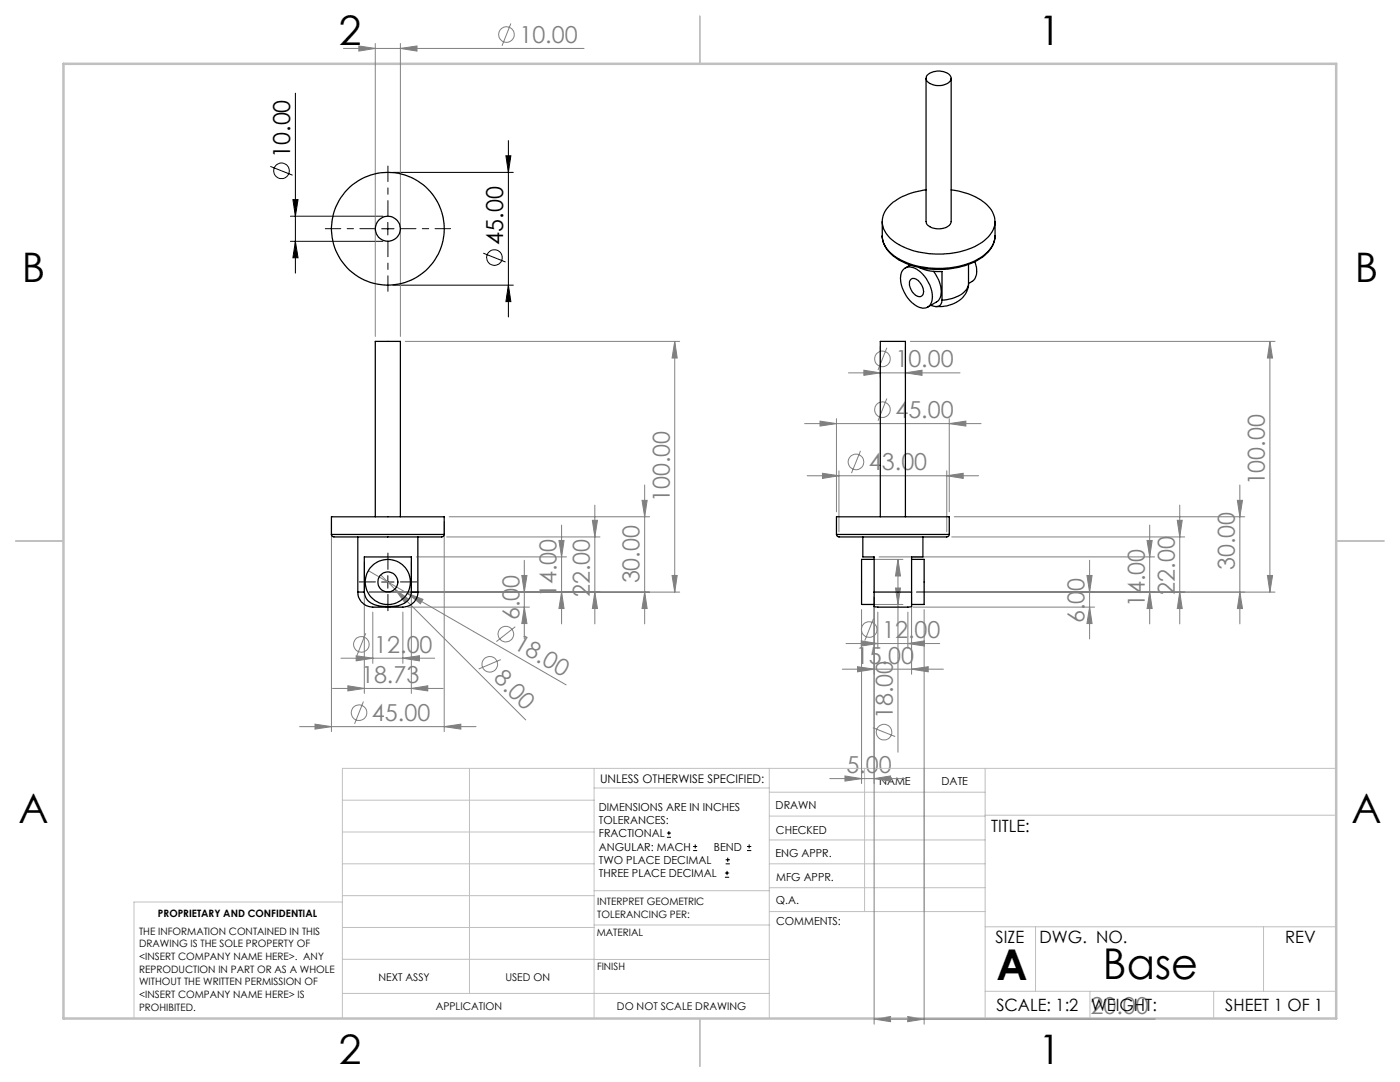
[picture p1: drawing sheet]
<svg xmlns="http://www.w3.org/2000/svg" width="279mm" height="216mm" viewBox="0 0 279 216" stroke-linecap="round" stroke-linejoin="round" font-family="sans-serif">
<g fill="none" stroke="#808080" stroke-width=".2">
<path d="M68.5 9.7h48.1M71.6 9.2l3.3 .5-3.3 .5zM74.9 8.7v58.4M79.9 9.7l3.3-.5v1zM79.9 8.7v58.4M102 4.7l-1.8 4.4M80.9 68.1h54.7M134.7 68.1v50M134.7 68.1l.4 3.3h-1zM169.3 74.4h22.3M172.4 73.9l3.3 .5-3.3 .5zM175.7 69.1v6.3"/>
<path d="M177 69.4l-1.8 4.4M177 79.5l-1.8 4.5M180.7 74.4l3.3-.5v1zM180.7 69.1v6.3M181.7 68.1h72.8M253.4 68.1v50M253.4 68.1l.6 3.3h-1.1zM128.1 99.8h1.1l-.5 3.3zM128.7 96.8v27.7M160.6 84.5h35.2M161.1 94.9h34.2M163.7 84l3.2 .5-3.2 .5z"/>
<path d="M164.1 94.4l3.3 .5-3.3 .6zM166.9 83.5v18.6M167.4 93.9v12.2M171.7 90l-1.8 4.4M188.9 94.9l3.3-.5v1.1zM188.9 93.9v12.2M189.4 84.5l3.4-.5v1zM189.4 83.5v18.6M246.9 99.8h1.1l-.6 3.3zM247.4 96.8v27.7M66.1 104.1v41.9M72.7 112.1v26.3"/>
<path d="M73.5 113.9l39.5 22.8M73.7 118.1h61.9M76 114.7l28.9 29M78.8 117.5l2.7 2-.7 .7zM81.3 118.4l3.1 1.2-.5 .9zM82.1 112.1v26.3M83.1 111.1h30M88.7 104.1v41.9M89.1 107.1h30.6M89.6 103.1h40M104.1 114.8h1.1l-.6 3.3zM104.6 111.8v15.7"/>
<path d="M111.5 107.8h1.1l-.5 3.3zM112.1 104.8v19.7M112.1 118.1l.5 3.3h-1.1zM118.2 103.8h1l-.5 3.3zM118.7 100.8v23.7M118.7 118.1l.5 3.3h-1zM128.7 118.1l.5 3.3h-1.1zM134.1 114.8h1l-.4 3.3zM172.9 111.6h7.3M174.4 119.1v85.3M175.4 111.1h55M178.7 117.3h1l-.5 3.3z"/>
<path d="M179.2 111.6l.5 3.3h-1zM179.2 111.6v38.5M181.9 119.1v15.4M183 118.1h71.5M189.9 107.1h46.5M190.4 103.1h58M216.9 114.8h1l-.4 3.3zM217.5 111.8v15.7M228.9 107.8h1l-.5 3.3zM229.4 104.8v19.7M229.4 118.1l.5 3.3h-1zM234.9 103.8h1l-.5 3.3z"/>
<path d="M235.4 100.8v23.7M235.4 118.1l.5 3.3h-1zM247.4 118.1l.6 3.3h-1.1zM252.9 114.8h1.1l-.6 3.3zM66.4 137.4h22M68.1 131.3h18.6M69.4 136.8l3.3 .6-3.3 .5zM71.1 130.8l3.3 .5-3.3 .6zM72.5 140l-1.7 4.4M73 126.4l-1.8 4.4M74.4 122.1v10.3M80.4 131.3l3.3-.5v1.1z"/>
<path d="M80.4 122.1v10.3M81.4 121.1h24.3M82.1 137.4l3.3-.6v1.1zM99.9 131.6l-4.4 1.9M102.8 125.1l-3.7 2.9M104.6 121.1l.6 3.3h-1.1zM168.1 133.5h20.2M168.8 128.4h18.7M171.1 133l3.3 .5-3.3 .6zM171.9 127.9l3.3 .5-3.3 .5zM171.9 121.6v34.8M172.9 120.6h7.3"/>
<path d="M174.3 123.4l-1.7 4.4M175.2 122.1v7.3M181.2 128.4l3.3-.5v1zM181.2 122.1v7.3M181.9 133.5l3.3-.5v1.1zM182.2 121.1h36.2M184.4 121.6v82.8M217.5 121.1l.4 3.3h-1zM59.8 145h35.2M62.9 144.5l3.2 .5-3.2 .5zM88.7 145l3.3-.5v1zM165.6 155.4h15.2"/>
<path d="M168.6 154.8l3.3 .6-3.3 .5zM174.2 145.2l4.4 1.8M174.4 155.4l3.3-.6v1.1zM174.4 203.3l3.3-.5v1.1zM174.4 203.3h56.1M181.2 202.8l3.2 .5-3.2 .6z"/>
<circle cx="101.1" cy="6.9" r="1.55"/>
<circle cx="176.1" cy="71.6" r="1.55"/>
<circle cx="170.8" cy="92.2" r="1.55"/>
<circle cx="176.1" cy="81.8" r="1.56"/>
<circle cx="72.1" cy="128.6" r="1.55"/>
<circle cx="97.7" cy="132.6" r="1.57"/>
<circle cx="101" cy="126.5" r="1.55"/>
<circle cx="173.5" cy="125.6" r="1.55"/>
<circle cx="71.6" cy="142.2" r="1.56"/>
<circle cx="176.4" cy="146.1" r="1.56"/>
</g>
<g fill="none" stroke="#000" stroke-width=".2">
<path d="M58.9 18.6v35.9M53.9 33.2l4.5 1.8M58.5 39.8h1l-.6 3.3zM78.4 34.4h24M101 31.1h1l-.5 3.3zM101.5 28v35.3M58 48.2h18.4M58 43.1h18.4M58.9 48.2l.6 3.2h-1zM76.2 45.6h2.4M77.4 44.4v2.5M78.4 56.9h24"/>
<path d="M96.4 50.5l4.5 1.8M101.5 56.9l.5 3.3h-1zM76.2 116.1h2.4M77.4 114.9v2.5M133.1 167.1h.8M133.1 166.2h.8M133.5 165.8v.9M138.3 169.7h.8M138.3 168.9h.8M138.7 168.5v.8M144.7 175h.8M144.7 174.2h.8"/>
<path d="M144.8 172.4h.9M144.8 171.6h.9M145.1 173.8v.8M145.2 171.1v.9M149.1 169.7h.8M149.1 168.9h.8M149.5 168.5v.8"/>
<circle cx="56.2" cy="34.1" r="1.56"/>
<circle cx="98.7" cy="51.4" r="1.56"/>
</g>
<path d="M74.9 116.1h-3.2M77.4 113.6v-3.2M77.4 118.6v3.3M79.9 116.1h3.3" fill="none" stroke="#000" stroke-width=".2" stroke-dasharray="15.2 1.3 1.3 1.3"/>
<path d="M74.9 45.6h-10M77.4 43.1v-10M77.4 48.1v10M79.9 45.6h10" fill="none" stroke="#000" stroke-width=".2" stroke-dasharray="15.2 1.3 1.3 1.3" stroke-dashoffset="12.1"/>
<g fill="none" stroke="#c0c0c0" stroke-width=".2">
<path d="M68.3 159.7h50.3M93.7 153.3v44.9M118.6 153.3v49.9M118.6 157.2h34.9M153.5 153.3v49.9M153.5 158.1h43.1M172.5 153.3v28.6M184.4 153.3v28.6M196.6 153.3v49.9M266.7 153.3h-198.4v49.9M68.3 178.7h50.3M68.3 172.4h50.3"/>
<path d="M68.3 166h50.3M68.3 180h-41.6v23.2M118.6 177.7h35M153.5 167.6h43.1M153.5 162.8h43.1M153.5 172.4h43.1M153.5 177.1h43.1M196.6 162.7h70.1M68.3 198.2h85.2M68.3 191.4l85.2 .1M68.3 185.1h50.3M118.6 184.6h35"/>
<path d="M153.6 181.9h43M196.6 197.8h70.1M196.6 184.9h70.1M206.7 184.9v12.9M217.5 197.8v5.4M242.2 197.8v5.4M252.2 184.9v12.9"/>
</g>
<path d="M139.7 3.2v9.5M3.1 107.9h9.6M266.7 107.9h9.5M139.7 203.2v9.6" fill="none" stroke="#c0c0c0" stroke-width=".25"/>
<path d="M12.7 12.7h254v190.5h-254z" fill="none" stroke="#c0c0c0" stroke-width=".5"/>
<path d="M101.5 56.9l.5 3.3h-1zM101 31.1h1l-.5 3.3zM58.9 48.2l.6 3.2h-1zM58.5 39.8h1l-.6 3.3z" fill="#000"/>
<g fill="#808080">
<path d="M78.8 117.5l2.7 2-.7 .7z"/>
<path d="M81.3 118.4l3.1 1.2-.5 .9z"/>
<path d="M79.9 9.7l3.3-.5v1zM71.6 9.2l3.3 .5-3.3 .5zM80.4 131.3l3.3-.5v1.1zM71.1 130.8l3.3 .5-3.3 .6zM88.7 145l3.3-.5v1zM62.9 144.5l3.2 .5-3.2 .5zM174.4 155.4l3.3-.6v1.1zM168.6 154.8l3.3 .6-3.3 .5zM181.2 128.4l3.3-.5v1zM171.9 127.9l3.3 .5-3.3 .5z"/>
<path d="M69.4 136.8l3.3 .6-3.3 .5zM82.1 137.4l3.3-.6v1.1zM174.4 203.3l3.3-.5v1.1zM181.2 202.8l3.2 .5-3.2 .6zM172.4 73.9l3.3 .5-3.3 .5zM180.7 74.4l3.3-.5v1zM164.1 94.4l3.3 .5-3.3 .6zM188.9 94.9l3.3-.5v1.1zM163.7 84l3.2 .5-3.2 .5zM189.4 84.5l3.4-.5v1z"/>
<path d="M229.4 118.1l.5 3.3h-1zM228.9 107.8h1l-.5 3.3zM252.9 114.8h1.1l-.6 3.3zM253.4 68.1l.6 3.3h-1.1z"/>
<path d="M112.1 118.1l.5 3.3h-1.1zM111.5 107.8h1.1l-.5 3.3zM118.7 118.1l.5 3.3h-1zM118.2 103.8h1l-.5 3.3zM128.7 118.1l.5 3.3h-1.1zM128.1 99.8h1.1l-.5 3.3zM134.1 114.8h1l-.4 3.3zM134.7 68.1l.4 3.3h-1zM235.4 118.1l.5 3.3h-1zM234.9 103.8h1l-.5 3.3zM247.4 118.1l.6 3.3h-1.1zM246.9 99.8h1.1l-.6 3.3z"/>
<path d="M216.9 114.8h1l-.4 3.3zM217.5 121.1l.4 3.3h-1z"/>
<path d="M104.1 114.8h1.1l-.6 3.3zM104.6 121.1l.6 3.3h-1.1zM179.2 111.6l.5 3.3h-1zM178.7 117.3h1l-.5 3.3z"/>
<path d="M171.1 133l3.3 .5-3.3 .6zM181.9 133.5l3.3-.5v1.1z"/>
</g>
<g fill="none" stroke="#000" stroke-width=".25">
<path d="M184.8 15.6v28.6a2.22 2.22 0 0 0 2.5 1.4 2.22 2.22 0 0 0 2.5-1.4v-28.6M185.1 14.9a3.3 3.3 0 0 1 4.6 .3 1.28 1.28 0 0 1-1.1 1.7 3.2 3.2 0 0 1-3.7-.9v-.8zM184.8 37.9a12.9 12.9 0 0 0-7.3 3.2 4.3 4.3 0 0 0 .5 6.8 16.2 16.2 0 0 0 12.9 2.5 10 10 0 0 0 7.3-4.5 4.4 4.4 0 0 0-1.6-5.4 13.1 13.1 0 0 0-6.8-2.6M176.1 44.2v2.9M180.3 53.8a2.09 2.09 0 0 1 2.9 .1 6.5 6.5 0 0 1 2.7 6.3 1.85 1.85 0 0 1-3 .9 6.7 6.7 0 0 1-3.1-6.6zM181.4 52.8v.3M181.7 52.9l-1 .6M181.8 55.7a1.48 1.48 0 0 1 2 1 1.7 1.7 0 0 1 0 2.5 2.54 2.54 0 0 1-2.3-3zM183.4 53.4a9 9 0 0 0 4.6 .8v5.7M186.3 54.2a5.4 5.4 0 0 1 1.2 5.5l-.4 .4-2 1.2M188 59.9a1.2 1.2 0 0 1-1.8 1.2l-.4-.2M193.3 56.8a4.9 4.9 0 0 1-4.3 4.2l-2.3 .2"/>
<path d="M193.3 56.8a4.2 4.2 0 0 1-3.4 2.8l-1.9 .3M193.3 52.8v4M194.6 52.2a3.5 3.5 0 0 1-.4 3.8l-.9 .6M198.6 47.1a5.8 5.8 0 0 1-3.4 4.8 17.2 17.2 0 0 1-16.1-.2 5.7 5.7 0 0 1-3-4.6M198.6 47.1a5.8 5.8 0 0 1-3.6 4.7 17.4 17.4 0 0 1-16.1-.4 5.4 5.4 0 0 1-2.8-4.3M198.6 44.2v2.9M66.1 106.6l.2 .4a8.4 8.4 0 0 0 3.3 .1h15.6a8.4 8.4 0 0 0 3.3-.1l.2-.4M66.1 106.6v-3.5h22.6v3.5M66.1 106.6h22.6M71.4 118.1a3.3 3.3 0 0 0 4 3h2.4a8.7 8.7 0 0 0 4.3-.5 3.1 3.1 0 0 0 1.3-2.5M71.4 118.1h1.3M71.4 107.1v11"/>
<path d="M72.7 118.1v-7h9.4v7M72.7 118.1a3.1 3.1 0 0 0 3.1 2.8 6.5 6.5 0 0 0 5.7-1.2 2.4 2.4 0 0 0 .6-1.6M74.9 103.1v-35h5v35M82.1 118.1h1.3M83.4 107.1v11M166.9 106.6l.2 .4a8.4 8.4 0 0 0 3.3 .1h15.6a8.4 8.4 0 0 0 3.3-.1l.1-.4M166.9 106.6v-3.5h22.5v3.5M166.9 106.6h22.5M172.2 107.1v4h2.2v7M174.4 118.1v2.7a.35 .35 0 0 0 .2 .3 .35 .35 0 0 0 .4 0h6.5a.35 .35 0 0 0 .4-.1 .35 .35 0 0 0 0-.4v-2.5M174.4 118.1h7.5M174.4 111.6h-2.5v9h2.5"/>
<path d="M175.7 103.1v-35h5v35M181.9 111.6h2.5v9h-2.5M184.2 107.1v4h-2.3v7"/>
<circle cx="77.4" cy="45.6" r="11.3"/>
<circle cx="77.4" cy="45.7" r="2.5"/>
<circle cx="77.4" cy="116.1" r="2.01"/>
<circle cx="77.4" cy="116.1" r="4.5"/>
</g>
<g font-size="8.5">
<text x="198.9" y="195.5">A</text>
<text x="220.1" y="195.4">Base</text>
</g>
<g font-size="8.1">
<text x="67.6" y="8.9">2</text>
<text x="207.3" y="8.9">1</text>
<text x="4.4" y="56.2">B</text>
<text x="270.4" y="56.2">B</text>
<text x="3.7" y="164.1">A</text>
<text x="269.7" y="164.1">A</text>
<text x="67.6" y="212.4">2</text>
<text x="207.3" y="212.4">1</text>
</g>
<g font-size="4.7" fill="#808080">
<text x="103.7" y="8.6">10.00</text>
<text x="178.7" y="73.3">10.00</text>
<text x="178.7" y="83.4">45.00</text>
<text x="173.4" y="93.9">43.00</text>
<text x="133.7" y="100.2" transform="rotate(-90 133.7 100.2)">100.00</text>
<text x="252.4" y="96.9" transform="rotate(-90 252.4 96.9)">100.00</text>
<text x="246.4" y="113.8" transform="rotate(-90 246.4 113.8)">30.00</text>
<text x="111.1" y="119.2" transform="rotate(-90 111.1 119.2)">14.00</text>
<text x="117.7" y="119.2" transform="rotate(-90 117.7 119.2)">22.00</text>
<text x="127.7" y="116.4" transform="rotate(-90 127.7 116.4)">30.00</text>
<text x="234.4" y="118.7" transform="rotate(-90 234.4 118.7)">22.00</text>
<text x="103.7" y="123.8" transform="rotate(-90 103.7 123.8)">6.00</text>
<text x="216.4" y="124.4" transform="rotate(-90 216.4 124.4)">6.00</text>
<text x="228.4" y="121.2" transform="rotate(-90 228.4 121.2)">14.00</text>
<text x="74.7" y="130.3">12.00</text>
<text x="102.3" y="129.3" transform="rotate(30 102.3 129.3)">18.00</text>
<text x="176" y="127.3">12.00</text>
<text x="72.1" y="136.3">18.73</text>
<text x="98.4" y="135.6" transform="rotate(45 98.4 135.6)">8.00</text>
<text x="170.8" y="132.5">15.00</text>
<text x="74.2" y="143.9">45.00</text>
<text x="178.2" y="143.5" transform="rotate(-90 178.2 143.5)">18.00</text>
<text x="168.9" y="154.3">5.00</text>
<text x="217.6" y="202.3">20.00</text>
</g>
<g font-size="4.7">
<text x="57.9" y="31.5" transform="rotate(-90 57.9 31.5)">10.00</text>
<text x="100.4" y="48.8" transform="rotate(-90 100.4 48.8)">45.00</text>
</g>
<g font-size="3.4">
<text x="197.8" y="166">TITLE:</text>
<text x="198.7" y="188.1">SIZE</text>
<text x="207.5" y="188.1">DWG. NO.</text>
<text x="256.5" y="188.2">REV</text>
<text x="198.8" y="201.7">SCALE: 1:2</text>
<text x="217.7" y="201.8">WEIGHT:</text>
<text x="244.5" y="201.7">SHEET 1 OF 1</text>
</g>
<text font-size="2.4" x="119.8" y="156.2">UNLESS OTHERWISE SPECIFIED:</text>
<g font-size="2.2">
<text x="119.5" y="161.8">DIMENSIONS ARE IN INCHES</text>
<text x="154.8" y="161.4">DRAWN</text>
<text x="175.4" y="156.6">NAME</text>
<text x="187.9" y="156.7">DATE</text>
<text x="119.5" y="164.4">TOLERANCES:</text>
<text x="119.5" y="167.1">FRACTIONAL</text>
<text x="154.9" y="166.3">CHECKED</text>
<text x="119.5" y="169.7">ANGULAR: MACH</text>
<text x="119.5" y="172.4">TWO PLACE DECIMAL</text>
<text x="142.5" y="169.7">BEND</text>
<text x="154.8" y="171">ENG APPR.</text>
<text x="119.5" y="175">THREE PLACE DECIMAL</text>
<text x="154.9" y="175.7">MFG APPR.</text>
<text x="154.9" y="180.4">Q.A.</text>
<text x="154.9" y="184.6">COMMENTS:</text>
</g>
<g font-size="2.1">
<text x="75.5" y="195.7">NEXT ASSY</text>
<text x="100.9" y="195.7">USED ON</text>
<text x="86.9" y="201.5">APPLICATION</text>
<text x="123.1" y="201.6">DO NOT SCALE DRAWING</text>
</g>
<g font-size="2">
<text x="31.5" y="182.9">PROPRIETARY AND CONFIDENTIAL</text>
<text x="119.2" y="180.6">INTERPRET GEOMETRIC</text>
<text x="119.2" y="183.1">TOLERANCING PER:</text>
<text x="27.8" y="186.5">THE INFORMATION CONTAINED IN THIS</text>
<text x="27.8" y="189">DRAWING IS THE SOLE PROPERTY OF</text>
<text x="27.8" y="191.6">&lt;INSERT COMPANY NAME HERE&gt;. ANY</text>
<text x="119.1" y="186.7">MATERIAL</text>
<text x="27.8" y="194.1">REPRODUCTION IN PART OR AS A WHOLE</text>
<text x="27.8" y="196.6">WITHOUT THE WRITTEN PERMISSION OF</text>
<text x="119.1" y="193.5">FINISH</text>
<text x="27.8" y="199.1">&lt;INSERT COMPANY NAME HERE&gt; IS</text>
<text x="27.8" y="201.7">PROHIBITED.</text>
</g>
</svg>
